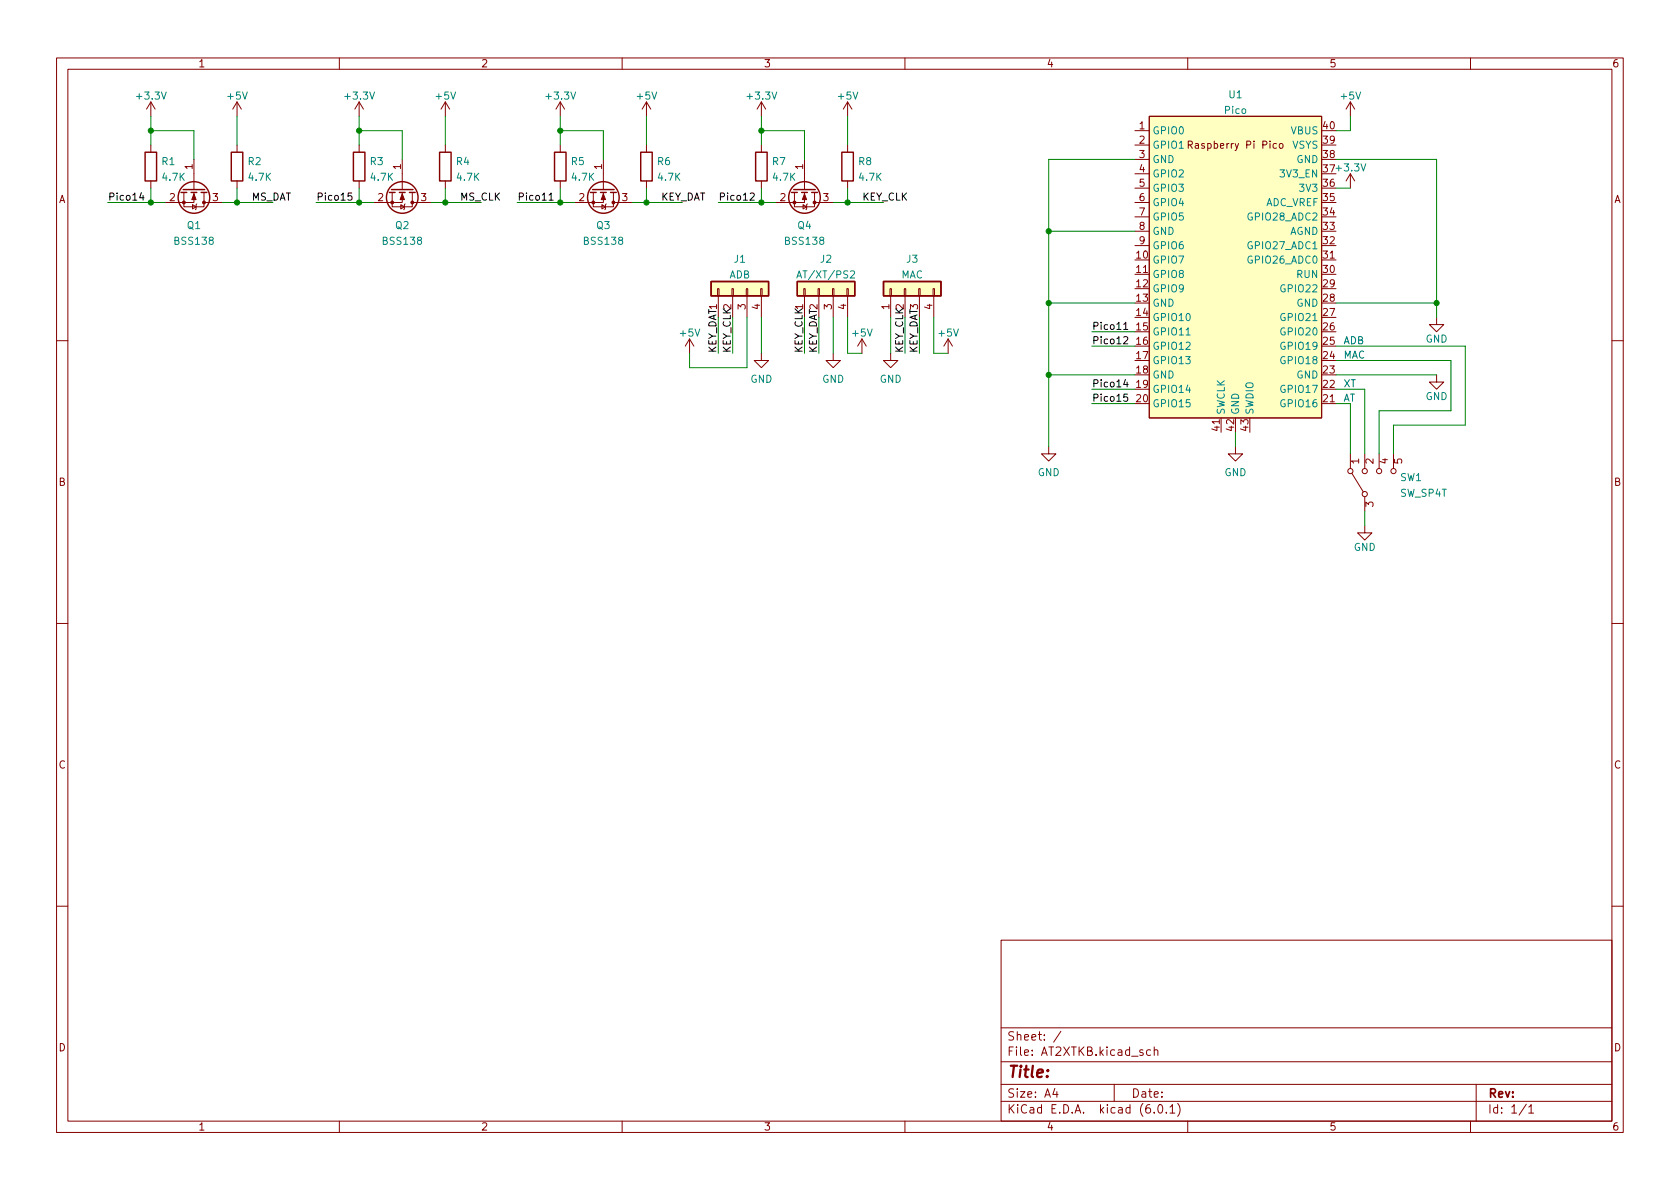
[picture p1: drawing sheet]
<svg xmlns="http://www.w3.org/2000/svg" width="297mm" height="210mm" viewBox="0 0 297 210" stroke-linecap="round" stroke-linejoin="round" font-family="sans-serif">
<g fill="none" stroke="#840000" stroke-width=".18">
<path d="M10 10.2h277v190.1h-277zM12 12.2h273v186.1h-273zM26.7 18l-.8 1.3M26.7 18v2.6M26.7 18l.7 1.3M41.9 18v2.6M41.9 18l-.8 1.3M41.9 18l.8 1.3M60 10.2v2M63.5 18v2.6M63.5 18l-.8 1.3M63.5 18l.8 1.3"/>
<path d="M78.7 18v2.6M78.7 18l-.7 1.3M78.7 18l.8 1.3M99.1 18l-.8 1.3M99.1 18v2.6M99.1 18l.7 1.3M110 10.2v2M114.3 18l-.8 1.3M114.3 18v2.6M114.3 18l.8 1.3M134.6 18l-.7 1.3M134.6 18v2.6"/>
<path d="M134.6 18l.8 1.3M149.9 18l-.8 1.3M149.9 18v2.6M149.9 18l.7 1.3M160 10.2v2M210 10.2v2M238.8 18v2.6M238.8 18l-.8 1.3M238.8 18l.7 1.3M260 10.2v2M26.7 25.6v1.3M26.7 32v1.3"/>
<path d="M32.5 34v2.6h3.6v-2.6M34 36.2l.7 .4-.7 .4zM34.3 34v1.8h-5.1M34.3 28.2v5.3M34.8 36.1l-.1 .1v.8l-.2 .1M36.1 35.8h3.3M41.9 25.6v1.3M41.9 32v1.3M63.5 25.6v1.3M63.5 32v1.3M69.3 34v2.6h3.6v-2.6M70.9 36.2l.6 .4-.6 .4z"/>
<path d="M71.1 34v1.8h-5.1M71.1 28.2v5.3M71.6 36.1l-.1 .1v.8l-.1 .1M72.9 35.8h3.3M78.7 25.6v1.3M78.7 32v1.3M99.1 25.6v1.3M99.1 32v1.3M104.9 34v2.6h3.6v-2.6M106.4 36.2l.7 .4-.7 .4zM106.7 34v1.8h-5.1M106.7 28.2v5.3"/>
<path d="M107.2 36.1l-.1 .1v.8l-.2 .1M108.5 35.8h3.3M114.3 25.6v1.3M114.3 32v1.3M134.6 25.6v1.3M134.6 32v1.3M140.5 34v2.6h3.5v-2.6M142 36.2l.6 .4-.6 .4zM142.2 34v1.8h-5M142.2 28.2v5.3M142.7 36.1l-.1 .1v.8l-.1 .1M144 35.8h3.3"/>
<path d="M149.9 25.6v1.3M149.9 32v1.3M200.7 35.8h2.5M200.7 23.1h2.5M200.7 25.6h2.5M200.7 28.2h2.5M200.7 30.7h2.5M200.7 33.3h2.5M200.7 38.3h2.5M203.2 20.6h30.5v53.3h-30.5zM210.1 25.6h.6l.1-.2v-.3l-.7-.1v1.2M210.4 25.6l.4 .6"/>
<path d="M225.7 25.4h-.4l-.2 .2 .1 .6h.5M226.2 25.5l.2-.1 .4 .1v.5l-.1 .2h-.3l-.2-.1zM238.8 30.7l-.8 1.3M238.8 30.7v2.6M238.8 30.7l.7 1.3M121.9 59.9l-.7 1.3M121.9 59.9v2.6M121.9 59.9l.8 1.3M126.9 51h.2v1.3h-.2zM127 52.3v3.8M129.4 51h.3v1.3h-.3zM129.5 52.3v3.8"/>
<path d="M132 51h.2v1.3h-.2zM132.1 52.3v3.8M134.5 51h.2v1.3h-.2zM134.6 52.3v3.8M142.1 51h.3v1.3h-.3zM142.2 52.3v3.8M144.7 51h.2v1.3h-.2zM144.8 52.3v3.8M147.2 51h.2v1.3h-.2zM147.3 52.3v3.8M149.7 51h.3v1.3h-.3zM149.9 52.3v3.8"/>
<path d="M152.4 59.9l-.8 1.3M152.4 59.9v2.6M152.4 59.9l.8 1.3M157.4 51h.2v1.3h-.2zM157.5 52.3v3.8M159.9 51h.2v1.3h-.2zM160 52.3v3.8M162.4 51h.3v1.3h-.3zM162.6 52.3v3.8M165 51h.2v1.3h-.2zM165.1 52.3v3.8M167.6 59.9l-.7 1.3"/>
<path d="M167.6 59.9v2.6M167.6 59.9l.8 1.3M200.7 48.5h2.5M200.7 40.9h2.5M200.7 43.4h2.5M233.7 46h2.5M254 56.1v1.3h1.3l-1.3 1.3-1.3-1.3h1.3M10 60.2h2M134.6 62.5v1.2h1.3l-1.3 1.3-1.3-1.3h1.3M147.3 62.5v1.2h1.3l-1.3 1.3-1.3-1.3h1.3M157.5 62.5v1.2h1.2l-1.2 1.3-1.3-1.3h1.3M185.4 79v1.3h1.3l-1.3 1.2-1.3-1.2h1.3"/>
<path d="M215.9 73.9v2.5M218.4 79v1.3h1.3l-1.3 1.2-1.2-1.2h1.2M233.7 71.4h2.5M254 66.3v1.3h1.3l-1.3 1.2-1.3-1.2h1.3M285 60.2h2M238.8 80.3v2.5M239 83.7l2 3.3M241.3 93v1.2h1.3l-1.3 1.3-1.3-1.3h1.3M241.3 80.3v2.5M241.3 87.9v2.5M243.8 80.3v2.5M246.4 80.3v2.5"/>
<path d="M10 110.2h2M285 110.2h2M10 160.2h2M177 166.3h108v32h-108zM285 160.2h2M60 198.3v2M110 198.3v2M160 198.3v2M177 194.8h108M177 191.8h108M177 187.8h108M177 181.8h108"/>
<path d="M186.5 192.5l-.4 1h1M186.9 193v1M187.6 182.4l-1.3 1.9M197 191.8v3M203.4 185.7l-.4-.1-.3 .3v.4l.2 .3h.5M204.1 196.7v.1M204.1 185.8l.2-.2 .3 .1 .1 .9M204.1 185.1v1.5M204.9 195.4l.2-.1a.81 .81 0 0 1 .6 .7 .81 .81 0 0 1-.3 .8h-.2a.81 .81 0 0 1-.6-.6 .81 .81 0 0 1 .3-.8zM206.2 196.7v.1M206.9 195.8l.4-.5v1.5M206.9 196.8h.8"/>
<path d="M208.2 195.1a1.72 1.72 0 0 1 0 2.3M210 198.3v2M260 198.3v2M261 191.8v6.5M269.9 195.3l-1.3 1.9M270.3 195.8l.4-.5v1.5M270.3 196.8h.9"/>
<circle cx="238.8" cy="83.3" r=".46"/>
<circle cx="241.3" cy="83.3" r=".46"/>
<circle cx="241.3" cy="87.4" r=".46"/>
<circle cx="243.8" cy="83.3" r=".46"/>
<circle cx="246.4" cy="83.3" r=".46"/>
</g>
<g fill="none" stroke="#840000" stroke-width=".25">
<path d="M25.7 26.9h2v5.1h-2zM32 34h1M32.4 33.5h3.8M33.8 34h1M35.6 34h1M40.9 26.9h2v5.1h-2zM62.5 26.9h2v5.1h-2zM68.8 34h1M69.2 33.5h3.8M70.6 34h1M72.4 34h1M77.7 26.9h2.1v5.1h-2.1z"/>
<path d="M98 26.9h2.1v5.1h-2.1zM104.4 34h1M104.8 33.5h3.8M106.2 34h1M107.9 34h1.1M113.3 26.9h2v5.1h-2zM133.6 26.9h2v5.1h-2zM140 34h1M140.3 33.5h3.8M141.7 34h1M143.5 34h1M148.8 26.9h2.1v5.1h-2.1z"/>
<path d="M125.7 49.8h10.2v2.5h-10.2zM141 49.8h10.1v2.5h-10.1zM156.2 49.8h10.2v2.5h-10.2z"/>
<circle cx="34.3" cy="34.9" r="2.79"/>
<circle cx="71.1" cy="34.9" r="2.79"/>
<circle cx="106.7" cy="34.9" r="2.79"/>
<circle cx="142.2" cy="34.9" r="2.79"/>
</g>
<g fill="#ffffc2" stroke="#ffffc2" stroke-width=".18">
<path d="M125.7 49.8h10.2v2.5h-10.2z"/>
<path d="M156.2 49.8h10.2v2.5h-10.2z"/>
<path d="M203.2 20.6h30.5v53.3h-30.5z"/>
<path d="M141 49.8h10.1v2.5h-10.1z"/>
</g>
<g fill="#840000" stroke="#840000" stroke-width=".18">
<path d="M71.1 34.3l.4 1h-.8z"/>
<path d="M106.7 34.3l.4 1h-.8z"/>
<path d="M142.2 34.3l.4 1h-.7z"/>
<path d="M34.3 34.3l.4 1h-.8z"/>
<circle cx="69.3" cy="35.8" r=".25"/>
<circle cx="72.9" cy="35.8" r=".25"/>
<circle cx="104.9" cy="35.8" r=".25"/>
<circle cx="108.5" cy="35.8" r=".25"/>
<circle cx="140.5" cy="35.8" r=".25"/>
<circle cx="144" cy="35.8" r=".25"/>
<circle cx="32.5" cy="35.8" r=".25"/>
<circle cx="36.1" cy="35.8" r=".25"/>
</g>
<path d="M140.9 49.2l.4-1.3 .4 1.3M150.4 48l.5-.1 .2 .4-.8 .9h.8M209.7 59.2h.7" fill="none" stroke="#008484" stroke-width=".18"/>
<path d="M25 34.1l-.3 .9h.8M25.3 34.6v.8M62.2 34.1h-.6l-.1 .6 .2-.1 .4 .1 .1 .2v.4l-.2 .1-.5-.1M97.1 34.5l.3-.4v1.3M97.1 35.4h.7M132.6 34.2l.5-.1 .3 .4-.8 .9h.8M198.7 57.4l.3-.4v1.3M198.7 59.6l.5-.1 .2 .4-.8 .9h.8M198.7 58.3h.7M199 67.1l-.3 .9h.8M199.3 67.6v.8M199.3 69.7h-.6v.6l.2-.1h.4l.1 .2-.1 .4-.1 .2-.5-.2" fill="none" stroke="#000" stroke-width=".18"/>
<g fill="none" stroke="#008400" stroke-width=".18">
<path d="M19 35.8h10.2M26.7 23.1h7.6v5.1M26.7 20.6v5M26.7 33.3v2.5M39.4 35.8h8.9M41.9 20.6v5M41.9 33.3v2.5M55.9 35.8h10.1M63.5 23.1h7.6v5.1M63.5 20.6v5M63.5 33.3v2.5M76.2 35.8h8.9"/>
<path d="M78.7 20.6v5M78.7 33.3v2.5M91.4 35.8h10.2M99.1 23.1h7.6v5.1M99.1 20.6v5M99.1 33.3v2.5M111.8 35.8h8.8M114.3 20.6v5M114.3 33.3v2.5M127 35.8h10.2M134.6 23.1h7.6v5.1M134.6 20.6v5"/>
<path d="M134.6 33.3v2.5M147.3 35.8h8.9M149.9 20.6v5M149.9 33.3v2.5M200.7 28.2h-15.3v50.8M236.2 28.2h17.8v27.9M236.2 33.3h2.6M238.8 20.6v2.5h-2.6M127 56.1v6.4M129.5 56.1v6.4M132.1 56.1v8.9h-10.2v-2.5M134.6 56.1v6.4"/>
<path d="M142.2 56.1v6.4M144.8 56.1v6.4M147.3 56.1v6.4M149.9 56.1v6.4h2.5M157.5 56.1v6.4M160 56.1v6.4M162.6 56.1v6.4M165.1 56.1v6.4h2.5M185.4 53.6h15.3M185.4 40.9h15.3M193 58.7h7.7M236.2 53.6h17.8"/>
<path d="M185.4 66.3h15.3M193 68.8h7.7M193 61.2h7.7M193 71.4h7.7M218.4 76.4v2.6M236.2 68.8h5.1v11.5M236.2 61.2h22.9v14h-12.7v5.1M236.2 71.4h2.6v8.9M236.2 66.3h17.8M236.2 63.7h20.3v8.9h-12.7v7.7M241.3 90.4v2.6"/>
</g>
<g fill="#008400" stroke="#008400" stroke-width=".18">
<circle cx="185.4" cy="40.9" r=".46"/>
<circle cx="149.9" cy="35.8" r=".46"/>
<circle cx="26.7" cy="35.8" r=".46"/>
<circle cx="41.9" cy="35.8" r=".46"/>
<circle cx="26.7" cy="23.1" r=".46"/>
<circle cx="63.5" cy="35.8" r=".46"/>
<circle cx="134.6" cy="23.1" r=".46"/>
<circle cx="134.6" cy="35.8" r=".46"/>
<circle cx="114.3" cy="35.8" r=".46"/>
<circle cx="99.1" cy="23.1" r=".46"/>
<circle cx="99.1" cy="35.8" r=".46"/>
<circle cx="254" cy="53.6" r=".46"/>
<circle cx="185.4" cy="66.3" r=".46"/>
<circle cx="185.4" cy="53.6" r=".46"/>
<circle cx="63.5" cy="23.1" r=".46"/>
<circle cx="78.7" cy="35.8" r=".46"/>
</g>
<text font-size="2.8" fill="#840000" x="178" y="190.6">Title:</text>
<g font-size="2.1" fill="#840000">
<text x="178" y="184">Sheet: /</text>
<text x="178" y="186.7">File: AT2XTKB.kicad_sch</text>
<text x="178" y="196.9">KiCad E.D.A. kicad (6.0.1)</text>
<text x="178" y="194.1">Size: A4</text>
<text x="200" y="194.1">Date:</text>
<text x="263" y="194.1">Rev:</text>
<text x="263" y="196.9">Id: 1/1</text>
</g>
<g font-size="1.8" fill="#840000">
<text x="35" y="11.9">1</text>
<text x="85" y="11.9">2</text>
<text x="135" y="11.9">3</text>
<text x="185" y="11.9">4</text>
<text x="235" y="11.9">5</text>
<text x="285" y="11.9">6</text>
<text x="201.4" y="22.9">1</text>
<text x="234" y="22.9">40</text>
<text x="34" y="30" transform="rotate(-90 34 30)">1</text>
<text x="70.9" y="30" transform="rotate(-90 70.9 30)">1</text>
<text x="106.4" y="30" transform="rotate(-90 106.4 30)">1</text>
<text x="142" y="30" transform="rotate(-90 142 30)">1</text>
<text x="201.4" y="25.4">2</text>
<text x="201.4" y="27.9">3</text>
<text x="210.9" y="26.3">Raspberry Pi Pico</text>
<text x="234" y="27.9">38</text>
<text x="234" y="25.4">39</text>
<text x="10.3" y="35.9">A</text>
<text x="30" y="35.6">2</text>
<text x="37.6" y="35.6">3</text>
<text x="66.8" y="35.6">2</text>
<text x="74.4" y="35.6">3</text>
<text x="102.4" y="35.6">2</text>
<text x="110" y="35.6">3</text>
<text x="137.9" y="35.6">2</text>
<text x="145.6" y="35.6">3</text>
<text x="201.4" y="30.5">4</text>
<text x="201.4" y="33">5</text>
<text x="201.4" y="35.6">6</text>
<text x="234" y="35.6">35</text>
<text x="234" y="33">36</text>
<text x="234" y="30.5">37 +3.3V</text>
<text x="285.3" y="35.9">A</text>
<text x="201.4" y="38.1">7</text>
<text x="201.4" y="40.6">8</text>
<text x="234" y="40.6">33</text>
<text x="234" y="38.1">34</text>
<text x="200.9" y="45.7">10</text>
<text x="201.4" y="43.2">9</text>
<text x="234" y="45.7">31</text>
<text x="234" y="43.2">32</text>
<text x="200.9" y="48.3">11</text>
<text x="200.9" y="50.8">12</text>
<text x="200.9" y="53.3">13</text>
<text x="234" y="53.3">28</text>
<text x="234" y="50.8">29</text>
<text x="234" y="48.3">30</text>
<text x="131.8" y="54.7" transform="rotate(-90 131.8 54.7)">3</text>
<text x="134.4" y="54.7" transform="rotate(-90 134.4 54.7)">4</text>
<text x="147.1" y="54.7" transform="rotate(-90 147.1 54.7)">3</text>
<text x="149.6" y="54.7" transform="rotate(-90 149.6 54.7)">4</text>
<text x="157.2" y="54.7" transform="rotate(-90 157.2 54.7)">1</text>
<text x="164.8" y="54.7" transform="rotate(-90 164.8 54.7)">4</text>
<text x="200.9" y="55.9">14</text>
<text x="200.9" y="58.4">15</text>
<text x="234" y="58.4">26</text>
<text x="234" y="55.9">27</text>
<text x="200.9" y="61">16</text>
<text x="200.9" y="63.5">17</text>
<text x="234" y="63.5">24</text>
<text x="234" y="61">25</text>
<text x="200.9" y="66">18</text>
<text x="200.9" y="68.6">19</text>
<text x="200.9" y="71.1">20</text>
<text x="234" y="71.1">21</text>
<text x="234" y="68.6">22</text>
<text x="234" y="66">23</text>
<text x="215.6" y="76.2" transform="rotate(-90 215.6 76.2)">41</text>
<text x="218.2" y="76.2" transform="rotate(-90 218.2 76.2)">42</text>
<text x="220.7" y="76.2" transform="rotate(-90 220.7 76.2)">43</text>
<text x="240.3" y="82" transform="rotate(-90 240.3 82)">1</text>
<text x="242.8" y="82" transform="rotate(-90 242.8 82)">2</text>
<text x="245.4" y="82" transform="rotate(-90 245.4 82)">4</text>
<text x="247.9" y="82" transform="rotate(-90 247.9 82)">5</text>
<text x="10.3" y="85.9">B</text>
<text x="242.8" y="89.6" transform="rotate(-90 242.8 89.6)">3</text>
<text x="285.3" y="85.9">B</text>
<text x="10.3" y="135.9">C</text>
<text x="285.3" y="135.9">C</text>
<text x="10.3" y="185.9">D</text>
<text x="285.3" y="185.9">D</text>
<text x="35" y="199.9">1</text>
<text x="85" y="199.9">2</text>
<text x="135" y="199.9">3</text>
<text x="185" y="199.9">4</text>
<text x="235" y="199.9">5</text>
<text x="285" y="199.9">6</text>
</g>
<g font-size="1.8" fill="#008484">
<text x="24.3" y="17.6">+3.3V</text>
<text x="40.3" y="17.6">+5V</text>
<text x="61.2" y="17.6">+3.3V</text>
<text x="77.1" y="17.6">+5V</text>
<text x="96.7" y="17.6">+3.3V</text>
<text x="112.7" y="17.6">+5V</text>
<text x="132.3" y="17.6">+3.3V</text>
<text x="148.3" y="17.6">+5V</text>
<text x="217.3" y="17.4">U1</text>
<text x="237.2" y="17.6">+5V</text>
<text x="203.7" y="23.7">GPIO0</text>
<text x="216.6" y="20.1">Pico</text>
<text x="228.3" y="23.7">VBUS</text>
<text x="28.6" y="29.2">R1</text>
<text x="43.9" y="29.2">R2</text>
<text x="65.5" y="29.2">R3</text>
<text x="80.7" y="29.2">R4</text>
<text x="101" y="29.2">R5</text>
<text x="116.3" y="29.2">R6</text>
<text x="136.6" y="29.2">R7</text>
<text x="151.8" y="29.2">R8</text>
<text x="203.7" y="26.3">GPIO1</text>
<text x="203.7" y="28.8">GND</text>
<text x="228.5" y="26.3">VSYS</text>
<text x="229.2" y="28.8">GND</text>
<text x="28.8" y="32">4.7K</text>
<text x="44" y="32">4.7K</text>
<text x="65.6" y="32">4.7K</text>
<text x="80.9" y="32">4.7K</text>
<text x="101.2" y="32">4.7K</text>
<text x="116.4" y="32">4.7K</text>
<text x="136.8" y="32">4.7K</text>
<text x="152" y="32">4.7K</text>
<text x="203.7" y="31.4">GPIO2</text>
<text x="203.7" y="33.9">GPIO3</text>
<text x="226.6" y="31.4">3V3_EN</text>
<text x="230" y="33.9">3V3</text>
<text x="33.1" y="40.5">Q1</text>
<text x="69.9" y="40.5">Q2</text>
<text x="105.5" y="40.5">Q3</text>
<text x="141.1" y="40.5">Q4</text>
<text x="203.7" y="36.4">GPIO4</text>
<text x="203.7" y="39">GPIO5</text>
<text x="203.7" y="41.5">GND</text>
<text x="221" y="39">GPIO28_ADC2</text>
<text x="223.6" y="36.4">ADC_VREF</text>
<text x="228" y="41.5">AGND</text>
<text x="31" y="43.3">BSS138</text>
<text x="67.8" y="43.3">BSS138</text>
<text x="103.4" y="43.3">BSS138</text>
<text x="129.8" y="46.4">J1</text>
<text x="138.9" y="43.3">BSS138</text>
<text x="145.1" y="46.4">J2</text>
<text x="160.3" y="46.4">J3</text>
<text x="203.7" y="46.6">GPIO7</text>
<text x="203.7" y="44.1">GPIO6</text>
<text x="221" y="46.6">GPIO26_ADC0</text>
<text x="221" y="44.1">GPIO27_ADC1</text>
<text x="128.9" y="49.2">ADB</text>
<text x="141.6" y="49.2">AT/XT/PS2</text>
<text x="159.3" y="49.2">MAC</text>
<text x="203.7" y="49.1">GPIO8</text>
<text x="203.7" y="51.7">GPIO9</text>
<text x="226.8" y="51.7">GPIO22</text>
<text x="229.3" y="49.1">RUN</text>
<text x="120.3" y="59.5">+5V</text>
<text x="150.8" y="59.5">+5V</text>
<text x="166" y="59.5">+5V</text>
<text x="203.7" y="54.2">GND</text>
<text x="203.7" y="56.8">GPIO10</text>
<text x="203.7" y="59.3">GPIO11</text>
<text x="226.8" y="59.3">GPIO20</text>
<text x="226.8" y="56.8">GPIO21</text>
<text x="229.2" y="54.2">GND</text>
<text x="203.7" y="61.8">GPIO12</text>
<text x="203.7" y="64.4">GPIO13</text>
<text x="226.8" y="64.4">GPIO18</text>
<text x="226.8" y="61.8">GPIO19</text>
<text x="252" y="60.6">GND</text>
<text x="132.7" y="67.7">GND</text>
<text x="145.4" y="67.7">GND</text>
<text x="155.5" y="67.7">GND</text>
<text x="203.7" y="66.9">GND</text>
<text x="203.7" y="69.5">GPIO14</text>
<text x="226.8" y="69.5">GPIO17</text>
<text x="229.2" y="66.9">GND</text>
<text x="252" y="70.7">GND</text>
<text x="203.7" y="72">GPIO15</text>
<text x="216.5" y="73.4" transform="rotate(-90 216.5 73.4)">SWCLK</text>
<text x="219.1" y="73.4" transform="rotate(-90 219.1 73.4)">GND</text>
<text x="221.6" y="73.4" transform="rotate(-90 221.6 73.4)">SWDIO</text>
<text x="226.8" y="72">GPIO16</text>
<text x="183.5" y="84.2">GND</text>
<text x="216.5" y="84.2">GND</text>
<text x="247.6" y="87.8">SW_SP4T</text>
<text x="247.6" y="85.1">SW1</text>
<text x="239.3" y="97.4">GND</text>
</g>
<g font-size="1.8">
<text x="19" y="35.5">Pico14</text>
<text x="44.4" y="35.5">MS_DAT</text>
<text x="55.9" y="35.5">Pico15</text>
<text x="81.3" y="35.5">MS_CLK</text>
<text x="91.4" y="35.5">Pico11</text>
<text x="116.8" y="35.5">KEY_DAT</text>
<text x="127" y="35.5">Pico12</text>
<text x="152.4" y="35.5">KEY_CLK</text>
<text x="193" y="58.3">Pico11</text>
<text x="126.7" y="62.5" transform="rotate(-90 126.7 62.5)">KEY_DAT1</text>
<text x="129.2" y="62.5" transform="rotate(-90 129.2 62.5)">KEY_CLK2</text>
<text x="141.9" y="62.5" transform="rotate(-90 141.9 62.5)">KEY_CLK1</text>
<text x="144.4" y="62.5" transform="rotate(-90 144.4 62.5)">KEY_DAT2</text>
<text x="159.7" y="62.5" transform="rotate(-90 159.7 62.5)">KEY_CLK2</text>
<text x="162.2" y="62.5" transform="rotate(-90 162.2 62.5)">KEY_DAT3</text>
<text x="193" y="60.9">Pico12</text>
<text x="193" y="68.5">Pico14</text>
<text x="193" y="71">Pico15</text>
</g>
<g font-size="1.8" fill="#0000c2">
<text x="237.5" y="60.9">ADB</text>
<text x="237.5" y="63.4">MAC</text>
<text x="237.5" y="68.5">XT</text>
<text x="237.5" y="71">AT</text>
</g>
</svg>
